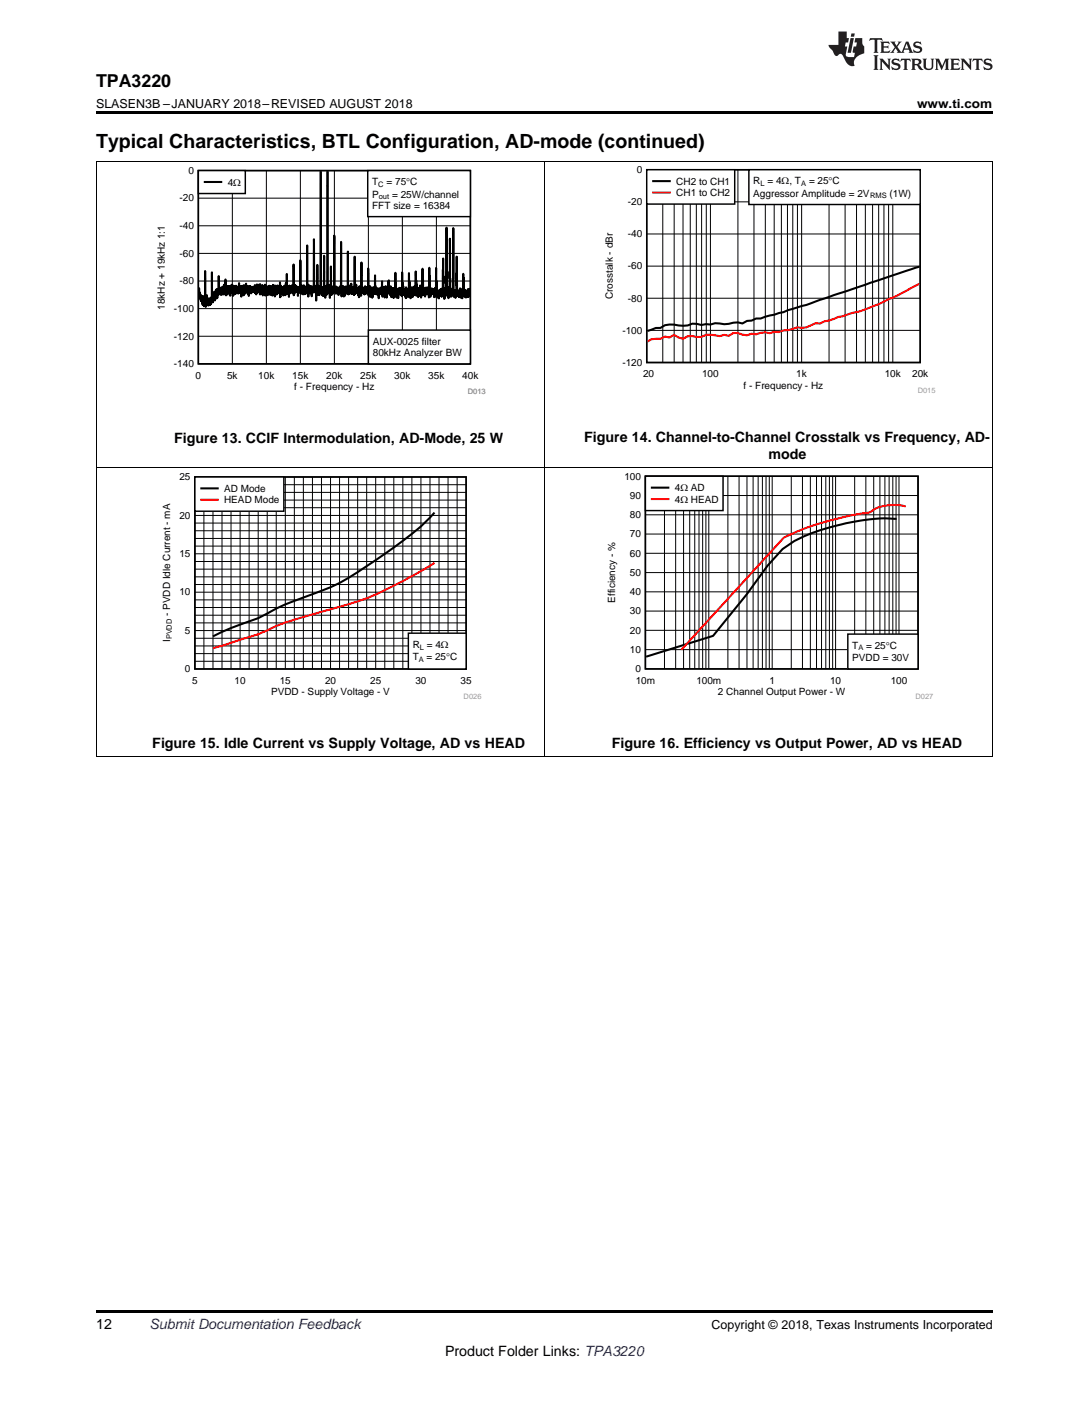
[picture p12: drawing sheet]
<svg xmlns="http://www.w3.org/2000/svg" width="216mm" height="279mm" viewBox="0 0 216 279" stroke-linecap="round" stroke-linejoin="round" font-family="sans-serif">
<path d="M19 259.7h177.8v.5h-177.8z" fill="#000"/>
<path d="M19.1 92.8v57.3M107.9 92.8v57.3M196.8 92.8v57.3M19 150h177.8" fill="none" stroke="#000" stroke-width=".2"/>
<path d="M31.6 93.8h63.8v44.9h-63.8z" fill-rule="evenodd" fill="#fff"/>
<path d="M38.6 94.6h53.8v38.1h-53.8z" fill="none" stroke="#000" stroke-width=".29"/>
<g fill="none" stroke="#000" stroke-width=".2">
<path d="M38.6 99.2h53.8M38.6 97.6h53.8M38.6 96.1h53.8M40.4 94.6v38.1M42.2 94.6v38.1M44 94.6v38.1M45.8 94.6v38.1M47.6 94.6v38.1M49.4 94.6v38.1M51.2 94.6v38.1M53 94.6v38.1M54.8 94.6v38.1"/>
<path d="M56.6 94.6v38.1M58.4 94.6v38.1M60.1 94.6v38.1M61.9 94.6v38.1M63.7 94.6v38.1M65.5 94.6v38.1M67.3 94.6v38.1M69.1 94.6v38.1M70.9 94.6v38.1M72.7 94.6v38.1M74.5 94.6v38.1M76.3 94.6v38.1"/>
<path d="M78.1 94.6v38.1M79.9 94.6v38.1M81.7 94.6v38.1M83.5 94.6v38.1M85.2 94.6v38.1M87 94.6v38.1M88.8 94.6v38.1M90.6 94.6v38.1M38.6 119h53.8M38.6 117.4h53.8M38.6 115.9h53.8M38.6 114.4h53.8"/>
<path d="M38.6 112.9h53.8M38.6 111.3h53.8M38.6 109.8h53.8M38.6 108.3h53.8M38.6 106.8h53.8M38.6 105.2h53.8M38.6 103.7h53.8M38.6 102.2h53.8M38.6 100.7h53.8M38.6 131.1h53.8M38.6 129.6h53.8M38.6 128.1h53.8"/>
<path d="M38.6 126.6h53.8M38.6 125h53.8M38.6 123.5h53.8M38.6 122h53.8M38.6 120.5h53.8"/>
</g>
<path d="M86.1 101.6a59.7 59.7 0 0 1-11.6 9.5l-1.8 1.2a40.5 40.5 0 0 1-12.6 6.2 46.1 46.1 0 0 0-8.9 4.1l-1.8 .6a49.1 49.1 0 0 0-7.2 3" fill="none" stroke="#000" stroke-width=".41"/>
<path d="M86.1 111.6a89.4 89.4 0 0 1-15.2 7.7l-5.4 1.5a72.4 72.4 0 0 0-14.3 5l-9 2.7" fill="none" stroke="#f00" stroke-width=".41"/>
<path d="M81 125.6h11.4v7.1h-11.4z" fill-rule="evenodd" fill="#fff"/>
<path d="M81 125.6h11.4v7.1h-11.4z" fill="none" stroke="#000" stroke-width=".29"/>
<path d="M38.6 94.6h17.7v6.8h-17.7z" fill-rule="evenodd" fill="#fff"/>
<path d="M38.6 94.6h17.7v6.8h-17.7z" fill="none" stroke="#000" stroke-width=".29"/>
<path d="M39.9 96.8h3.3" fill="none" stroke="#000" stroke-width=".41"/>
<path d="M39.9 99.1h3.3" fill="none" stroke="#f00" stroke-width=".41"/>
<path d="M119.8 93.6h65.2v45.1h-65.2z" fill-rule="evenodd" fill="#fff"/>
<path d="M128 94.4h54v38.2h-54z" fill="none" stroke="#000" stroke-width=".29"/>
<g fill="none" stroke="#000" stroke-width=".2">
<path d="M128 98.3h54M131.7 94.4v38.2M134 94.4v38.2M135.5 94.4v38.2M136.7 94.4v38.2M137.7 94.4v38.2M138.6 94.4v38.2M139.3 94.4v38.2M139.9 94.4v38.2M140.5 94.4v38.2M144.3 94.4v38.2M146.5 94.4v38.2"/>
<path d="M148.1 94.4v38.2M149.3 94.4v38.2M150.3 94.4v38.2M151.1 94.4v38.2M151.9 94.4v38.2M152.5 94.4v38.2M153.1 94.4v38.2M156.9 94.4v38.2M159.1 94.4v38.2M160.7 94.4v38.2M161.9 94.4v38.2M162.9 94.4v38.2"/>
<path d="M163.7 94.4v38.2M164.4 94.4v38.2M165.1 94.4v38.2M165.7 94.4v38.2M169.4 94.4v38.2M171.7 94.4v38.2M173.2 94.4v38.2M174.4 94.4v38.2M175.4 94.4v38.2M176.3 94.4v38.2M177 94.4v38.2M177.6 94.4v38.2"/>
<path d="M178.2 94.4v38.2M128 117.4h54M128 113.5h54M128 109.7h54M128 105.9h54M128 102.1h54M128 128.8h54M128 125h54M128 121.2h54"/>
</g>
<path d="M177.8 102.9a37 37 0 0 0-14.1 1.9 26.5 26.5 0 0 0-8.5 4.1l-3 3.3-4.1 5.6-6.7 8.3-13.3 4.1" fill="none" stroke="#000" stroke-width=".41"/>
<path d="M179.6 100.4a9.2 9.2 0 0 0-6.5 .7 3.3 3.3 0 0 1-2.3 .7l-2.1 .4a59 59 0 0 0-13.3 4.4l-20.3 22.2" fill="none" stroke="#f00" stroke-width=".41"/>
<path d="M168.1 125.7h13.9v6.9h-13.9z" fill-rule="evenodd" fill="#fff"/>
<path d="M168.1 125.7h13.9v6.9h-13.9z" fill="none" stroke="#000" stroke-width=".29"/>
<path d="M128 94.4h15.3v6.8h-15.3z" fill-rule="evenodd" fill="#fff"/>
<path d="M128 94.4h15.3v6.8h-15.3z" fill="none" stroke="#000" stroke-width=".29"/>
<path d="M129.2 96.7h3.3" fill="none" stroke="#000" stroke-width=".41"/>
<path d="M129.2 99h3.3" fill="none" stroke="#f00" stroke-width=".41"/>
<path d="M19.1 32.1v60.8M107.9 32.1v60.8M196.8 32.1v60.8M19 92.8h177.8" fill="none" stroke="#000" stroke-width=".2"/>
<path d="M30.8 33h65.5v45.2h-65.5z" fill-rule="evenodd" fill="#fff"/>
<path d="M39.3 33.8h54v38.4h-54z" fill="none" stroke="#000" stroke-width=".29"/>
<g fill="none" stroke="#000" stroke-width=".2">
<path d="M39.3 39.3h54M46.1 33.8v38.4M52.8 33.8v38.4M59.6 33.8v38.4M66.3 33.8v38.4M73 33.8v38.4M79.8 33.8v38.4M86.5 33.8v38.4M39.3 55.7h54M39.3 50.2h54M39.3 44.8h54M39.3 66.7h54"/>
<path d="M39.3 61.2h54"/>
</g>
<path d="M63.6 34l-.1 23v-.3l-.1 1v-1l-.1 1.8v-1.6l-.1 1.3v-1.3l-.1 1.6v-1.3l-.1 1.1v-.6v.4v-.1l-.1-5.5v5.2l-.1-.3-.1 2.2v-2.1l-.1 .5v-.6v.7l-.1-1.3-.1 1v-1.2l-.1 1v-.7l-.1-9.5v9.6l-.1 .8-.1-.8v.8v-.7l-.1 1v-.9v1v-1.4l-.1 2v-1.6l-.1 1-.1-1.5-.1 1.2-.1-.8v.8l-.1-1.3-.2 2.2-.1-2.4v1.7l-.1-9.4v8.9l-.1-.6-.1 .8v-.8v1.2l-.1-1.4-.1 1.5-.1-1.4v1.4l-.2-1.7-.1 1.8v-1.6v1.5l-.2-1.7-.2 1.7v-1.1l-.1 .6v-6.2l-.1 6.2-.1-.9v.8l-.1-.8v1.2l-.1-1.1v1l-.1-.9v1.6l-.1-1.5v.8l-.1-1.2-.1 .8-.1-.7-.1 1v-1.4l-.2 1.5v-1l-.1 1.4v-1l-.1 1.1v-6.1l-.1 5.7-.1-1.3v1l-.1-1.2v1.1l-.1-1.1-.1 1.4-.1-.5v.7v-1.2l-.2 1v-1.4l-.1 2.3v-2.1l-.1 1.4-.1-1.4-.1 1.4v-.9v.8l-.1-.6v.2v-3.4l-.1 4.1-.1-2.3-.2 2.4-.1-1.7v1.4l-.1-1.4v1.3l-.1-1.3v1.8l-.1-1.3v.3v-.5l-.1 1.1-.1-1.3v1.3l-.1-1.3-.1 1.4v-1.7l-.2 2.3v-2.9v2l-.1-1.4-.1 1.1-.1-.9v1.3l-.1-1.5-.1 1.4v-.5v.7l-.1-1.2-.1 1.4-.1-1.8-.1 1.7-.1-1.3v1.8l-.2-2.2-.1 1.2-.1-1.3v1.1v-.9l-.1 1.9v-1.9l-.1 1.1v-.5v.6l-.1-1-.1 1.2v-1.1l-.1 1.4v-1.6l-.1 1.6-.1-1.7-.1 .7v-.6l-.1 1.5v-1.3l-.1 1.5-.1-1.6-.1 1.5-.1-1.7-.2 1.9v-2.2l-.2 1.7-.1-1v1.2l-.2-1.5v1.8l-.1-2.1v1.4v-1l-.1 1.3v-1.6v1.3l-.1-.8v1.1l-.1-1.2-.1 1.4v-2.1l-.1 2.1v-1.7l-.1 1.3-.1-1.6v1.2l-.1-.8-.2 1.2-.1-1.6-.1 2-.1-1-.1 .8v-1.5v1.4l-.1-1.6v1.1l-.1-.8-.1 1-.1-.7v.7l-.1-.5v.7l-.1-1.1-.1 .9v-.9l-.1 1.3v-1.1l-.1 .9v-1.2l-.1 .9v-1l-.1 .9v-.8l-.2 1.9v-1.8l-.1 .8v-1v1.5l-.1-1.3v.8v-.9l-.1 .7-.1-.7v1.1l-.1-1.7-.1 2-.1-1.4v.5v-.7l-.1 1.2-.1-1.1-.1 1.9v-1.9l-.2 1.5v-1.3l-.1 1.5-.1-1.7-.1 2.1v-1.8l-.1-.1v.5v-.5l-.1 .9v-1l-.1 1.3-.1-.9v.5v-1.6l-.2 2.1v-1.2l-.1 1.1-.1-1.2-.1 1.2-.1-1.4-.1 1.6-.1-1.6v1.1v-1.1l-.2 1.7-.1-1.4-.1 1.3v-1.1v1.5l-.1-2.1v1.2l-.1-1.4-.2 1.4v-1.1v1.3l-.1-1.2v.6v-.4l-.1 1.6v-1.8l-.2 1.2v-1.3v1l-.1-1-.1 1.2v-.8l-.1 1.3v-1.5l-.1 1.1v-1.2l-.1 1-.1-.7v1.5l-.1-3.2-.1 3-.1-1.5v1.3l-.1-1.7-.2 1.9-.1-1.5-.1 1.2v-1.1v.6l-.1-.5-.1 1.4-.1-1.4-.1 1v-1.1l-.1 1.4-.1-3.7-.1 3.5v-.9v1.1l-.1-.8v.5v-.4l-.1 .1v1.3l-.1-1.8-.1 1.9-.1-1.7-.2 2.1-.2-1.7v1.3l-.1-1.1-.1 1.9-.2-6v5.8l-.1-.6-.1 .9-.1-1.1v1.3v-.2v.3v-1l-.1 1v-1.1l-.2 1.2-.1-1.3v1.4l-.2-1.4v1.2l-.1-1.9v1.7v-.8v1l-.1-1.3v1.3l-.1-1.2v1.7l-.1-7.2-.1 5.8v.9v-1.4l-.1 1.6v-1.3l-.1 1.4v-1.9l-.2 1.2v-1v1.5l-.1-1.8-.1 1.2v-1.2v1l-.1-.9-.1 .9-.1-1.4v.9v-.7l-.1 .5-.1-1.1v.6v-1.4v.4M63.6 34v22.9l.1 1.4 .1-1.4 .1 1.6v-1.5l.1 1.7v-1.3l.1 1.2 .2-7.9v7.3l.1-.6v.6v-1.3l.1 2.4v-2.1l.1 1.4 .1-1.7 .1 1.7 .1-1.7v-22.7M65 34v22.5l.1 1.7 .1-1.1v1v-1.4l.1 1.1 .1-.7v2l.1-2.7 .1 1.8v-5.4l.1 5.7 .1-1.4v.8l.1-1.1 .1 1.5 .1-1.3 .1 1 .1-11.3v10.9l.1 .2v-.7v.8l.1-.9 .1 1.2 .1-1.4v1.3l.1-1.1 .1 1.1 .1-1 .1 1.4 .2-1.5v.9l.1-1.1v1.2l.1-1.1 .1 .9v-.2v-9.6l.1 10.8 .1-2.1 .2 1.7 .1-1.7 .1 2.1v-1.5v.3v-.4l.1 1.5 .1-1.6 .1 1.1 .1-1.4v1.1v-.2l.1 .4v-.9l.1 1 .1-1.2v1.1l.1-8.2 .1 8.5 .2-1.8v1.6v-.9l.1 .9 .1-1.3 .1 .9v-1.5l.1 2 .1-1.4 .1 1.4 .1-1.2 .1 1.2v-1.1l.1 1.2v-1v1.1v-1.4l.1 1.3v-7.5l.1 6.9v-1.1v1.6l.1-1.5v1.1l.1-1.4 .1 1.5v-.7l.1 .8 .1-.8v.8l.1-.9v1.3l.1-1.4 .1 1.8 .1-2.2 .1 1.7v-.9l.1 .8v-1.2l.1 1.5 .1-6.6v6l.1-1v.8l.1-.6v.7v-.1v-.8l.1 1.2 .1-.8v.8l.1-.9 .1 1.1 .1-1.6 .1 1.5 .1-1.2 .1 1 .1-1.2v1.1l.1-1 .1 1.2v-5l.1 5.4 .1-1.8v1.1l.1-1.1 .1 1.3v-1.3v2.1l.2-1.9 .2 2 .1-2v.8l.1-.6v.6l.1-.5v1v-1.3l.1 1.3 .1-.7v.6l.1-3.6v3.7l.1-1.2 .1 1.3 .1-1v.6l.1-.9v1.3l.1-.8 .1 .9 .1-1.3v1.9v-1.3v-.1v.5l.1-.6 .1 .7v-1.1v1.1l.1-1.1 .1 1.1v-1v.6l.1-.4v.9l.1-2.6 .1 3 .1-1.7v1.1l.1-1.2 .1 1.2v-1.3l.2 2.1 .2-2.3v1.8l.1-1.3 .1 1.8v-2.1l.1 1v-1l.1 .7v-.5l.1 .9 .1-2.4 .1 2.8 .1-.8 .1 .9 .1-1.7 .1 2.1 .1-1.7 .1 1.3v-1.4l.1 .7 .1-.5v1.8l.1-1.7 .1 1 .1-1.4v1.8l.1-4.7v3.4v-1.4l.1 2.1v-1.3l.1 2.1 .1-1.5v.9l.2-1v1.7l.1-1.4v.4l.1-1 .1 1.2 .1-1.2 .1 1.3 .2-1.1v1v-.9v1.3l.1-4.7 .1 3.6v-1.6l.1 2.2v-1.5l.1 1.7 .1-.9 .1 1 .1-1.2 .2 1.8v-2.1l.1 1.6v-1v.9l.1-1v.6v-.8l.1 .6v-.5l.1 1.5 .1-1.5v.9v-.6v.4l.1-3.9 .1 3.7v-1.9v2.5l.1-1.3 .1 1.9 .1-1.9v1.6l.2-1.9 .1 2 .2-1.8v1.5l.1-1.2v1l.1-1.6 .1 1.3v-1.1l.1 1.2v-4.4l.1 4.8 .1-2.2 .1 1.6v-.9l.1 1.3 .1-.7v1.2l.1-1.5v1.3l.1-1.7 .1 1.6v-1.2l.1 1.1v-1.9l.2 2.4 .1-1.8 .1 1.4v-.8v.7v-.7v.5l.1-5 .1 4.9 .1-.8v1.1v-1.2l.1 1.3 .1-1v.5l.1-.4v1.1v-1.8l.1 1.2v-.9v1.1l.1-1 .1 1 .1-1.4v1.3l.2-1.2v1.2l.1-1.1v1.8l.1-5.9v4.2l.1-.1v.3v-2.7l.1 4.1 .1-1.8 .1 1.2v-1l.1 1v-1.1l.1 1v-.8l.1 .8 .1-.9v1l.1-.9 .1 1.5v-1.4l.1 1.3 .1-1.7 .1 .9 .1-4.9v4.7v.1l.1-2.2v2.5l.1-.7 .1 1.5v-1.3v.8l.1-.8v.3l.1-.2v1.4l.1-1.6v1l.2-1.3 .1 1.1v-1.1l.1 1.4v-.9l.1 1.1v-1.7l.1 1.2v-1l.1 1.2 .1-7.3v7.3l.1-1.5 .1 2.2 .1-2v1.7l.1-1.7 .2 1.2v-13.4l.2 13.4 .1-1.6 .1 2.2 .1-1.3v1l.1-.8 .1-10.7 .1 11.5 .1-1.6v1.5l.1-.7v.8l.1-1.2 .1 .6v-.5v.4v-.8l.1 1.3v-.2l.1-13.2 .1 13.7 .1-1.2v.7l.1-.8v1.2v-1.3l.1 1.6v-1.6l.1 1.2 .1-.9v.2v-7.1l.1 5.8v-1.7v2.9l.1-.3v.6v-.6l.1 .7v-.7l.1 1.2 .1-1.1v1.2v-1.3l.1 1.3 .1-1.7v1.4l.1-1.3v1.7l.1-1.5 .1 1.2 .1-1 .1 1.5 .1-2.1v1v-3.8l.1 4v-3.2l.1 3.1v-.2v.6v-1.1l.1 1.2v-1.3l.2 1.6v-1v.7l.1-.9v1v-1l.1 1.2v-1.2l.1 1.1 .1-1.4v1.3l.1-1.5 .1 1.6 .2-1.6v.6" fill="none" stroke="#000" stroke-width=".41"/>
<path d="M72.9 33.8h20.4v9.2h-20.4z" fill-rule="evenodd" fill="#fff"/>
<path d="M72.9 33.8h20.4v9.2h-20.4z" fill="none" stroke="#000" stroke-width=".29"/>
<path d="M73 65.5h20.3v6.7h-20.3z" fill-rule="evenodd" fill="#fff"/>
<path d="M73 65.5h20.3v6.7h-20.3z" fill="none" stroke="#000" stroke-width=".29"/>
<path d="M39.3 33.8h9.3v4.6h-9.3z" fill-rule="evenodd" fill="#fff"/>
<path d="M39.3 33.8h9.3v4.6h-9.3z" fill="none" stroke="#000" stroke-width=".29"/>
<path d="M40.6 36.1h3.3" fill="none" stroke="#000" stroke-width=".41"/>
<path d="M119.4 32.8h66.1v45.2h-66.1z" fill-rule="evenodd" fill="#fff"/>
<path d="M128.2 33.7h54.2v38.2h-54.2z" fill="none" stroke="#000" stroke-width=".29"/>
<g fill="none" stroke="#000" stroke-width=".2">
<path d="M131.4 33.7v38.2M133.7 33.7v38.2M135.4 33.7v38.2M136.8 33.7v38.2M138.1 33.7v38.2M139.1 33.7v38.2M140 33.7v38.2M140.8 33.7v38.2M146.3 33.7v38.2M149.5 33.7v38.2M151.7 33.7v38.2M153.5 33.7v38.2"/>
<path d="M154.9 33.7v38.2M156.1 33.7v38.2M157.2 33.7v38.2M158.1 33.7v38.2M158.9 33.7v38.2M164.4 33.7v38.2M167.5 33.7v38.2M169.8 33.7v38.2M171.6 33.7v38.2M173 33.7v38.2M174.2 33.7v38.2M175.2 33.7v38.2"/>
<path d="M176.2 33.7v38.2M177 33.7v38.2M128.2 59.1h54.2M128.2 52.8h54.2M128.2 46.4h54.2M128.2 40h54.2M128.2 65.5h54.2"/>
</g>
<path d="M182.3 52.9l-17 5.6-5.5 2-9 2.7h-.9l-.9 .4h-.9l-.9 .5-.9-.2-2.7 .4-1.8-.2-.9 .3-.9-.1-.9 .1-1.8-.2a5.3 5.3 0 0 1-3.7 .2l-1.8 .1-.9 .5h-.9l-1.6 .6" fill="none" stroke="#000" stroke-width=".41"/>
<path d="M182.3 56.3l-1.7 .8a53.1 53.1 0 0 1-14.4 5.8l-1.8 .7-.9 .1-.9 .5-.9-.1-1.9 .8h-1.8l-3.6 .9h-.9l-.9 .3-.9-.2-.9 .1-.9 .3-.9-.1-.9 .3-1.8-.5h-.9l-.9 .6-.9-.2-.9 .3-1.8-.3h-.9l-.9 .4-2.7-.1-.9 .5-1-.3-.9-.5-.9 .5-.9-.2-.9 .5-1.8 .1-.7 .4" fill="none" stroke="#f00" stroke-width=".41"/>
<path d="M148.5 33.7h33.9v6.8h-33.9z" fill-rule="evenodd" fill="#fff"/>
<path d="M148.5 33.7h33.9v6.9h-33.9z" fill="none" stroke="#000" stroke-width=".29"/>
<path d="M128.2 33.7h17.5v6.8h-17.5z" fill-rule="evenodd" fill="#fff"/>
<path d="M128.2 33.7h17.5v6.8h-17.5z" fill="none" stroke="#000" stroke-width=".29"/>
<path d="M129.5 35.9h3.3" fill="none" stroke="#000" stroke-width=".41"/>
<path d="M129.5 38.2h3.3" fill="none" stroke="#f00" stroke-width=".41"/>
<path d="M19 32h177.8" fill="none" stroke="#000" stroke-width=".2"/>
<path d="M19 22h177.8v.5h-177.8z" fill="#000"/>
<g fill="#231f20">
<path d="M172.5 7.6l-.1 .5 .4-.2h.6v.1v2.1l-.2 .4h.9l-.2-.4v-2.1l.1-.1h.5l.5 .2-.2-.5zM174.5 8.3l.2 .3v1.5l-.2 .4h1.8l.2-.6a1.04 1.04 0 0 1-1.3 .2v-.7h.6l.3 .2v-.6l-.3 .2h-.6v-.6l.8-.1 .4 .3-.2-.5zM176.5 8.3l.9 1.1-.9 1.1h.8l-.2-.2 .4-.7 .5 .7-.2 .2h1.5l-.2-.2 .2-.4h.9l.1 .4-.2 .2h1l-.3-.3-.7-1.9h-.5l-.9 2-.8-1 .9-1h-.8l.1 .3-.4 .5-.3-.6 .1-.2zM179.7 8.6l.4 1h-.7zM181.3 8.4a.63 .63 0 0 0-.2 .7 .63 .63 0 0 0 .6 .4l.6 .2 .1 .2a.75 .75 0 0 1-.7 .4 .75 .75 0 0 1-.6-.5l.1 .7 .1-.1a1.11 1.11 0 0 0 1.5-.6 1.13 1.13 0 0 0-1.2-.8l-.1-.4a1.04 1.04 0 0 1 1.2 .2l-.2-.5-.2 .1-.4-.2zM173.2 10.9l.2 .4v2.2l-.2 .4h1l-.3-.4v-2.2l.3-.4zM174.3 11.6l.3 .4v1.5l-.3 .4h.8l-.2-.4v-1.3l1.5 1.7v-1.9l.2-.4h-.7l.2 .4v.9l-1.1-1.3zM177 11.8a.62 .62 0 0 0-.2 .7 .62 .62 0 0 0 .6 .4l.6 .1 .1 .3a.76 .76 0 0 1-.7 .3 .76 .76 0 0 1-.7-.4l.2 .7 .1-.1a1.11 1.11 0 0 0 1.5-.6 1.13 1.13 0 0 0-1.2-.8l-.1-.4a1.04 1.04 0 0 1 1.2 .2l-.2-.6-.2 .1-.5-.1zM178.7 11.6l-.2 .6a.61 .61 0 0 1 .8-.3v1.6l-.2 .4h.9l-.2-.4v-1.6a.63 .63 0 0 1 .7 .3l-.1-.6zM180.6 11.6l.3 .4v1.5l-.3 .4h1l-.2-.2-.1-.8 .6 .2a.76 .76 0 0 0 1.2 .7l-1-1a.58 .58 0 0 0 .6-.5 .58 .58 0 0 0-.5-.6zM181.4 11.9h.1a.45 .45 0 0 1 .5 .1 .45 .45 0 0 1 .1 .5l-.8 .2zM182.9 11.6l.2 .2a2.17 2.17 0 0 0 .3 1.9 .99 .99 0 0 0 1.6-.6v-1.1l.2-.4h-.7l.2 .2a1.92 1.92 0 0 1-.2 1.8 .6 .6 0 0 1-.9-.5v-1.1l.2-.4zM185.4 11.6l.2 .4v1.5l-.2 .4h.7l-.2-.4v-1.4l.8 1.8 .8-1.8v1.4l-.2 .4h.9l-.2-.4v-1.5l.2-.4h-.8l-.6 1.5-.6-1.5zM188.4 11.6l.2 .4v1.5l-.2 .4h1.8l.1-.6a1.04 1.04 0 0 1-1.2 .1v-.6h.5l.4 .2v-.6l-.4 .2h-.5v-.7h.8l.3 .3-.1-.6zM190.5 11.6l.2 .4v1.5l-.2 .4h.7l-.2-.4v-1.3l1.5 1.7v-1.9l.2-.4h-.7l.2 .4v.9l-1.1-1.3zM192.9 11.6l-.1 .6a.61 .61 0 0 1 .7-.3l.1 1.6-.3 .4h1l-.3-.4 .1-1.6a.63 .63 0 0 1 .7 .3l-.1-.6zM195.2 11.8a.62 .62 0 0 0-.2 .7 .62 .62 0 0 0 .6 .4l.6 .1 .1 .3a.76 .76 0 0 1-.7 .3 .76 .76 0 0 1-.6-.4l.1 .7 .1-.1a1.11 1.11 0 0 0 1.6-.6 1.13 1.13 0 0 0-1.3-.8l-.1-.4a1.04 1.04 0 0 1 1.2 .2l-.1-.6-.2 .1-.5-.1z"/>
<path d="M166.2 6.3v2.6h-1.9v.4l.8 .9a.91 .91 0 0 0 1 .8 .56 .56 0 0 1 .5-.3 .56 .56 0 0 1 .5 .3l.4 .8a1.53 1.53 0 0 0 1.9 1.2 1.54 1.54 0 0 1 1-2.1l.9-.3v-1.4a1.52 1.52 0 0 1-.4-1.6h-1.3l-.2 .8h.5l-.2 .8h-.5l-.1 1v.2l.4 .1-.2 .8a1.93 1.93 0 0 1-1.6-.3l.3-1.8h-.5l.2-.8h.4l.2-.8h-.4v-1.3zM168.6 7.6l-.6 2.9h.7l.6-2.9zM168.8 6.6l-.1 .7h.6l.2-.7z"/>
</g>
<text font-size="3.9" x="19" y="29.3">Typical Characteristics, BTL Configuration, AD-mode (continued)</text>
<text font-size="3.5" x="19" y="17.3">TPA3220</text>
<g font-size="2.8">
<text x="34.5" y="87.8">Figure 13. CCIF Intermodulation, AD-Mode, 25 W</text>
<text x="115.8" y="87.6">Figure 14. Channel-to-Channel Crosstalk vs Frequency, AD-</text>
<text x="152.3" y="91.1">mode</text>
<text x="30.2" y="148.3">Figure 15. Idle Current vs Supply Voltage, AD vs HEAD</text>
<text x="121.3" y="148.3">Figure 16. Efficiency vs Output Power, AD vs HEAD</text>
<text x="19" y="263.6">12</text>
<text x="88.2" y="268.9">Product Folder Links: TPA3220</text>
</g>
<text font-size="2.8" fill="#0000c8" x="29.6" y="263.6">Submit Documentation Feedback</text>
<g font-size="2.5">
<text x="19" y="21.4">SLASEN3B –JANUARY 2018–REVISED AUGUST 2018</text>
<text x="181.8" y="21.4">www.ti.com</text>
<text x="141.1" y="263.6">Copyright © 2018, Texas Instruments Incorporated</text>
</g>
<g font-size="2">
<text x="37.3" y="34.5">0</text>
<text x="126.2" y="34.3">0</text>
<text x="35.6" y="39.9">-20</text>
<text x="45.1" y="36.8">4</text>
<text x="46.2" y="36.8">:</text>
<text x="73.8" y="36.7">T</text>
<text x="73.8" y="41.4">FFT size = 16384</text>
<text x="73.8" y="39.2">P</text>
<text x="76.6" y="36.7">= 75qC</text>
<text x="77.7" y="39.2">= 25W/channel</text>
<text x="124.5" y="40.7">-20</text>
<text x="134.1" y="36.6">CH2 to CH1</text>
<text x="134.1" y="38.9">CH1 to CH2</text>
<text x="149.3" y="36.6">R</text>
<text x="149.3" y="39">Aggressor Amplitude = 2V</text>
<text x="152.2" y="36.6">= 4</text>
<text x="155" y="36.6">:</text>
<text x="156.5" y="36.6">, T</text>
<text x="160.4" y="36.6">= 25qC</text>
<text x="176.4" y="39">(1W)</text>
<text x="35.6" y="45.4">-40</text>
<text x="124.5" y="47">-40</text>
<text x="35.6" y="50.9">-60</text>
<text x="124.5" y="53.4">-60</text>
<text x="35.6" y="56.4">-80</text>
<text x="121.5" y="59.3" transform="rotate(-90 121.5 59.3)">Crosstalk - dBr</text>
<text x="124.5" y="59.8">-80</text>
<text x="32.7" y="61.4" transform="rotate(-90 32.7 61.4)">18kHz + 19kHz 1:1</text>
<text x="34.5" y="61.8">-100</text>
<text x="34.5" y="67.3">-120</text>
<text x="73.9" y="68.4">AUX-0025 filter</text>
<text x="73.9" y="70.6">80kHz Analyzer BW</text>
<text x="123.4" y="66.2">-100</text>
<text x="34.5" y="72.8">-140</text>
<text x="38.8" y="75.1">0</text>
<text x="45" y="75.1">5k</text>
<text x="51.2" y="75.1">10k</text>
<text x="57.9" y="75.1">15k</text>
<text x="58.3" y="77.3">f - Frequency - Hz</text>
<text x="64.7" y="75.1">20k</text>
<text x="71.4" y="75.1">25k</text>
<text x="78.2" y="75.1">30k</text>
<text x="84.9" y="75.1">35k</text>
<text x="91.7" y="75.1">40k</text>
<text x="123.4" y="72.5">-120</text>
<text x="127.5" y="74.8">20</text>
<text x="139.2" y="74.8">100</text>
<text x="147.4" y="77.1">f - Frequency - Hz</text>
<text x="157.9" y="74.8">1k</text>
<text x="175.4" y="74.8">10k</text>
<text x="180.8" y="74.8">20k</text>
<text x="35.6" y="95.2">25</text>
<text x="123.8" y="95.1">100</text>
<text x="44.4" y="97.5">AD Mode</text>
<text x="44.4" y="99.8">HEAD Mode</text>
<text x="124.9" y="98.9">90</text>
<text x="133.8" y="97.4">4:</text>
<text x="133.8" y="99.7">4:</text>
<text x="137" y="97.4">AD</text>
<text x="137" y="99.7">HEAD</text>
<text x="35.6" y="102.9">20</text>
<text x="124.9" y="106.5">70</text>
<text x="124.9" y="102.7">80</text>
<text x="35.6" y="110.5">15</text>
<text x="124.9" y="110.4">60</text>
<text x="35.6" y="118.1">10</text>
<text x="121.9" y="119.5" transform="rotate(-90 121.9 119.5)">Efficiency - %</text>
<text x="124.9" y="118">40</text>
<text x="124.9" y="114.2">50</text>
<text x="33.7" y="122.2" transform="rotate(-90 33.7 122.2)">- PVDD Idle Current - mA</text>
<text x="36.7" y="125.7">5</text>
<text x="124.9" y="125.6">20</text>
<text x="124.9" y="121.8">30</text>
<text x="33.7" y="127.4" transform="rotate(-90 33.7 127.4)">I</text>
<text x="81.8" y="130.9">T</text>
<text x="81.8" y="128.5">R</text>
<text x="84.6" y="130.9">= 25q</text>
<text x="84.6" y="128.5">= 4</text>
<text x="87.4" y="128.5">:</text>
<text x="89.2" y="130.9">C</text>
<text x="124.9" y="129.5">10</text>
<text x="169" y="128.6">T</text>
<text x="169" y="131.1">PVDD = 30V</text>
<text x="171.7" y="128.6">= 25</text>
<text x="175.6" y="128.6">q</text>
<text x="176.4" y="128.6">C</text>
<text x="36.7" y="133.3">0</text>
<text x="38.1" y="135.6">5</text>
<text x="46.5" y="135.6">10</text>
<text x="53.8" y="137.8">PVDD - Supply Voltage - V</text>
<text x="55.5" y="135.6">15</text>
<text x="64.4" y="135.6">20</text>
<text x="73.4" y="135.6">25</text>
<text x="82.4" y="135.6">30</text>
<text x="91.3" y="135.6">35</text>
<text x="126" y="133.3">0</text>
<text x="126" y="135.5">10m</text>
<text x="138.1" y="135.5">100m</text>
<text x="142.3" y="137.8">2 Channel Output Power - W</text>
<text x="152.5" y="135.5">1</text>
<text x="164.6" y="135.5">10</text>
<text x="176.6" y="135.5">100</text>
</g>
<g font-size="1.5">
<text x="75" y="37.1">C</text>
<text x="75.1" y="39.5">out</text>
<text x="150.8" y="36.9">L</text>
<text x="158.8" y="36.9">A</text>
<text x="172.5" y="39.3">RMS</text>
<text x="34.1" y="126.8" transform="rotate(-90 34.1 126.8)">PVDD</text>
<text x="83" y="131.2">A</text>
<text x="83.3" y="128.8">L</text>
<text x="170.2" y="129">A</text>
</g>
<g font-size="1.5" fill="#999">
<text x="181.9" y="77.9">D015</text>
<text x="92.8" y="78.2">D013</text>
<text x="91.9" y="138.7">D026</text>
<text x="181.5" y="138.7">D027</text>
</g>
</svg>
